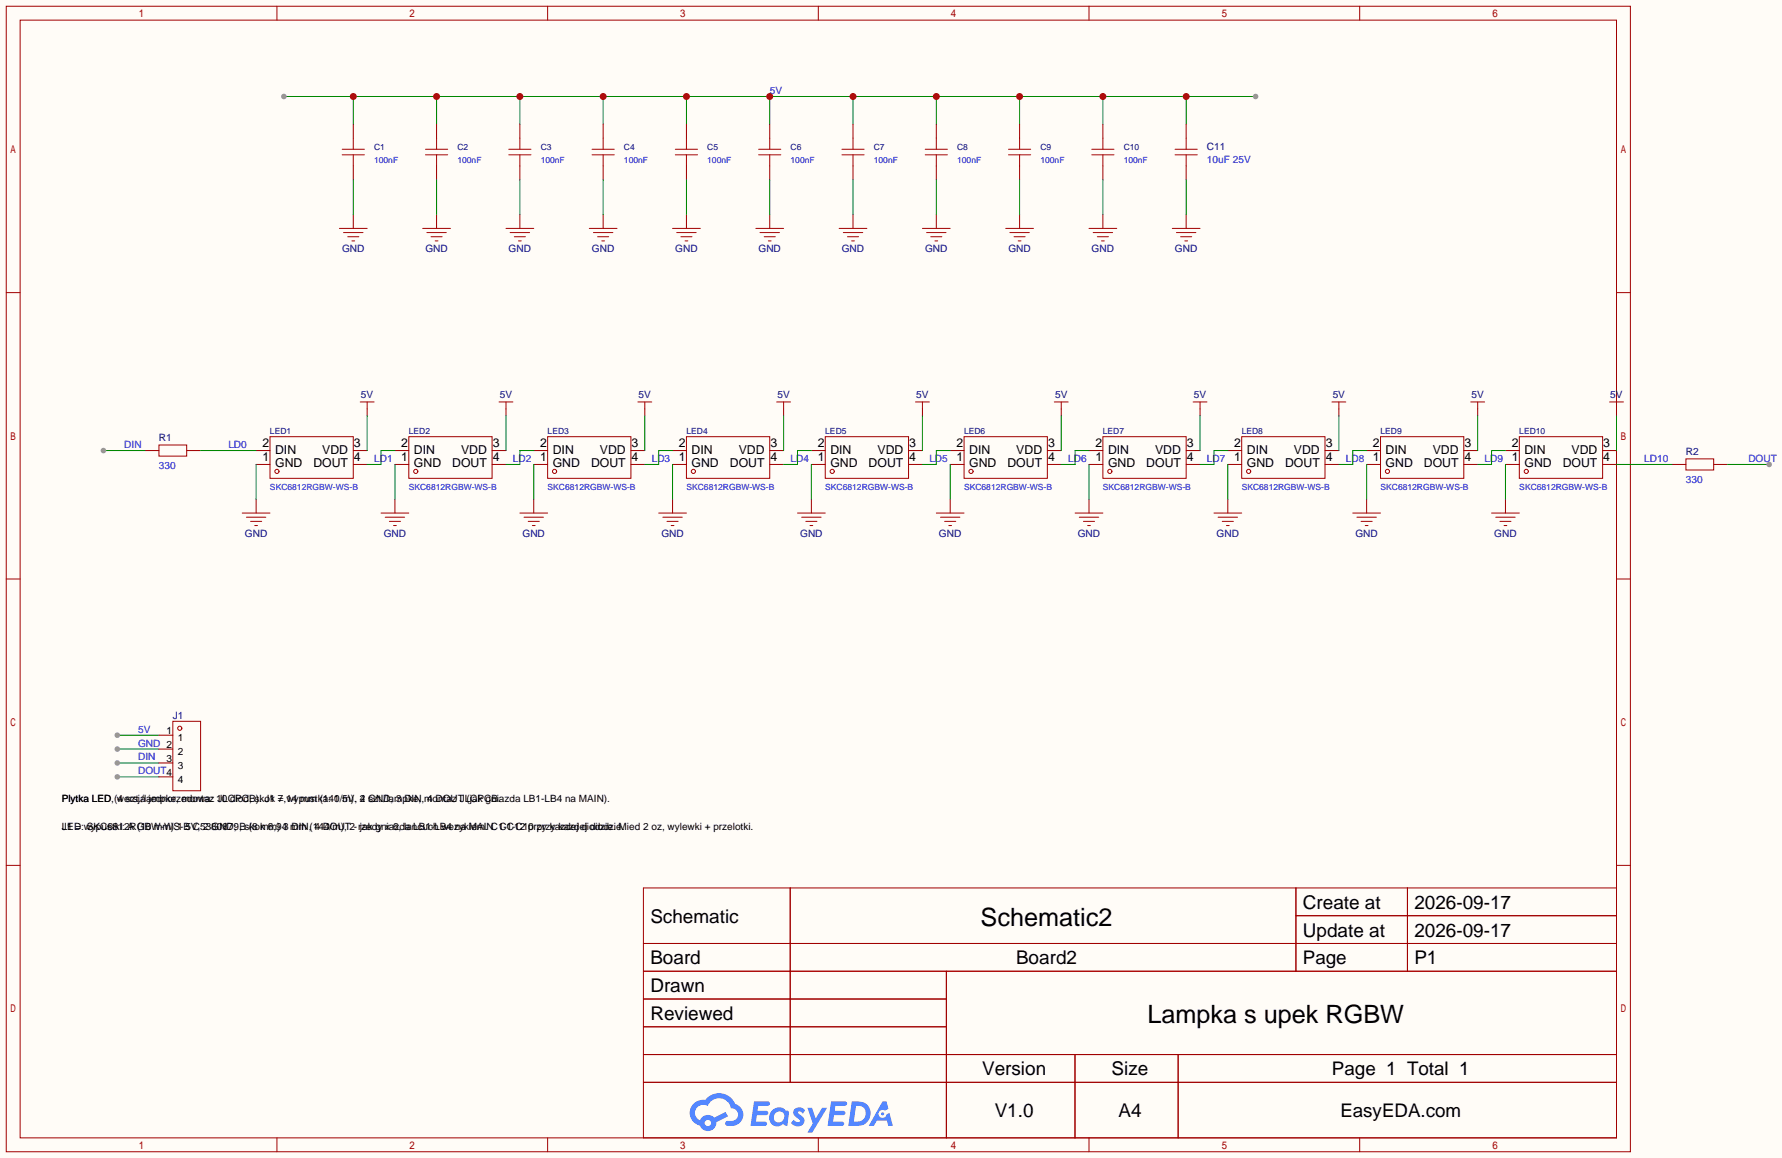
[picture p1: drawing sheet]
<svg xmlns="http://www.w3.org/2000/svg" width="326mm" height="212mm" viewBox="0 0 326 212" stroke-linecap="round" stroke-linejoin="round" font-family="sans-serif">
<path d="M0 0h326.1v211.8h-326.1z" fill="#fffcf7"/>
<g fill="none" stroke="#a10000" stroke-width=".18">
<path d="M1.1 1.1h297.2v209.6h-297.2zM3.7 3.7h292.1v204.5h-292.1zM50.7 1.1v2.6M100.2 1.1v2.6M149.7 1.1v2.6M199.3 1.1v2.6M248.8 1.1v2.6M1.1 53.5h2.6M295.8 53.5h2.5M1.1 105.9h2.6M295.8 105.9h2.5M1.1 158.3h2.6"/>
<path d="M295.8 158.3h2.5M117.7 162.4h178.1v45.8h-178.1zM117.7 172.6h178.1M117.7 177.7h178.1M144.6 162.4v35.6M173.2 177.7v30.5M237.1 162.4v15.3M237.1 167.5h58.7M257.5 162.4v15.3M117.7 182.8h55.5M117.7 192.9h178.1M117.7 187.8h55.5"/>
<path d="M117.7 198h178.1M196.7 192.9v15.3M215.6 192.9v15.3M50.7 208.2v2.5M100.2 208.2v2.5M149.7 208.2v2.5M199.3 208.2v2.5M248.8 208.2v2.5"/>
</g>
<g fill="#5487ff">
<path d="M145.5 202.8a1.3 1.3 0 0 1 1.8 .3l-.4 .6a.54 .54 0 0 0-.9-.2l.1 .2a1.58 1.58 0 0 1 1.1 1.6 1.43 1.43 0 0 1-2.5 .1l.5-.6a.64 .64 0 0 0 .5 .5 .64 .64 0 0 0 .7-.3l-.2-.2a1.6 1.6 0 0 1-1-1.6z"/>
<path d="M147.7 202.7h.9l.7 1.9 1.1-1.9h.9l-2.7 4.5h-.9l1-1.7z"/>
<path d="M138 201.5h1.6a1.31 1.31 0 0 1 1.2 .2 .4 .4 0 0 1-.3 .6h-1.8l-.1 .9h1.6a.4 .4 0 0 1 .4 .4 .4 .4 0 0 1-.4 .4h-1.7l-.2 1.2h.8a1.23 1.23 0 0 1 1.2 .2 .39 .39 0 0 1-.3 .6h-2.7z"/>
<path d="M152.1 201.5h1.6a1.32 1.32 0 0 1 1.3 .2 .39 .39 0 0 1-.4 .6h-1.7l-.2 .9h1.7a.4 .4 0 0 1 .3 .4 .4 .4 0 0 1-.4 .4h-1.7l-.2 1.2h.8a1.23 1.23 0 0 1 1.2 .2 .39 .39 0 0 1-.3 .6h-2.7z"/>
<path d="M161.5 201.5h.7l.4 1.3-.7 .4a.75 .75 0 0 0-1.1 .3 .75 .75 0 0 0 .5 1 .75 .75 0 0 0 .9-.6l.6-.3 .6 2.4h-.9l-.2-1h-1.9l-.5 1h-.9z"/>
<path d="M155.9 201.5l-.7 4.5h1.5a2.27 2.27 0 0 0 2.6-2.3 2.27 2.27 0 0 0-2.7-2.2zM156.6 202.3a1.5 1.5 0 0 1 1.8 1.5 1.5 1.5 0 0 1-1.9 1.4h-.3z"/>
<path d="M141.3 203.1a1.62 1.62 0 0 0-.4 2.1 1.62 1.62 0 0 0 2 .7l.4-.3 .3 .3 .5 .1 .3-2.5-.2-.3h-.4a1.58 1.58 0 0 0-2.5-.1zM141.9 203.6a.99 .99 0 0 1 1.6 .3 .99 .99 0 0 1-.9 1.4 .94 .94 0 0 1-1-.5 .94 .94 0 0 1 .3-1.2z"/>
<path d="M126.9 201.9a2.37 2.37 0 0 0 1.2 4 1.54 1.54 0 0 0 1.7 1 1.54 1.54 0 0 0 1.3-1.6l2.1-1.1-.5-.8-2 1.1a1.57 1.57 0 0 0-2.6 .4 1.5 1.5 0 0 1-.8-2.1 1.5 1.5 0 0 1 2.2-.5 2.23 2.23 0 0 1 2.3-1.4 2.23 2.23 0 0 1 2 1.8 1.16 1.16 0 0 1 1.2 1.1 1.16 1.16 0 0 1-1 1.3h-.7a.47 .47 0 0 0-.6 .3 .47 .47 0 0 0 .4 .6 2.23 2.23 0 0 0 2.3-.7 2.23 2.23 0 0 0 .4-2.3 2.16 2.16 0 0 0-1.3-1.1 3.2 3.2 0 0 0-5.4-.7l-1.2 .1zM129 205.4a.58 .58 0 0 1 1.1 0 .58 .58 0 0 1-1.1 0z"/>
<circle cx="161.5" cy="203.8" r=".28"/>
</g>
<path d="M51.9 17.7h177.8M64.6 17.7v5M79.9 17.7v5M95.1 17.7v5M110.4 17.7v5M125.6 17.7v5M140.8 17.7v5M156.1 17.7v5M171.3 17.7v5M186.6 17.7v5M201.8 17.7v5M217 17.7v5" fill="none" stroke="#008700" stroke-width=".18"/>
<g fill="#c00">
<circle cx="217" cy="17.7" r=".63"/>
<circle cx="201.8" cy="17.7" r=".63"/>
<circle cx="186.6" cy="17.7" r=".63"/>
<circle cx="171.3" cy="17.7" r=".63"/>
<circle cx="156.1" cy="17.7" r=".63"/>
<circle cx="140.8" cy="17.7" r=".63"/>
<circle cx="125.6" cy="17.7" r=".63"/>
<circle cx="110.4" cy="17.7" r=".63"/>
<circle cx="95.1" cy="17.7" r=".63"/>
<circle cx="79.9" cy="17.7" r=".63"/>
<circle cx="64.6" cy="17.7" r=".63"/>
</g>
<g fill="#999">
<circle cx="229.7" cy="17.7" r=".51"/>
<circle cx="51.9" cy="17.7" r=".51"/>
</g>
<g fill="none" stroke="#a10000" stroke-width=".18">
<path d="M62.6 27.3h4.1M62.6 28.3h4.1M64.6 25.3v2M64.6 28.3v2.1M77.9 27.3h4M77.9 28.3h4M79.9 25.3v2M79.9 28.3v2.1M93.1 27.3h4.1M93.1 28.3h4.1M95.1 25.3v2M95.1 28.3v2.1"/>
<path d="M108.3 27.3h4.1M108.3 28.3h4.1M110.4 25.3v2M110.4 28.3v2.1M123.6 27.3h4M123.6 28.3h4M125.6 25.3v2M125.6 28.3v2.1M138.8 27.3h4.1M138.8 28.3h4.1M140.8 25.3v2M140.8 28.3v2.1"/>
<path d="M154.1 27.3h4M154.1 28.3h4M156.1 25.3v2M156.1 28.3v2.1M169.3 27.3h4.1M169.3 28.3h4.1M171.3 25.3v2M171.3 28.3v2.1M184.5 27.3h4.1M184.5 28.3h4.1M186.6 25.3v2M186.6 28.3v2.1"/>
<path d="M199.8 27.3h4M199.8 28.3h4M201.8 25.3v2M201.8 28.3v2.1M215 27.3h4.1M215 28.3h4.1M217 25.3v2M217 28.3v2.1M62.1 41.8h5.1M62.9 42.5h3.5M63.6 43.3h2.1M64.4 44.1h.5"/>
<path d="M77.3 41.8h5.1M78.1 42.5h3.6M78.9 43.3h2M79.6 44.1h.5M92.6 41.8h5.1M93.3 42.5h3.6M94.1 43.3h2M94.9 44.1h.5M107.8 41.8h5.1M108.6 42.5h3.5M109.3 43.3h2.1M110.1 44.1h.5"/>
<path d="M123.1 41.8h5M123.8 42.5h3.6M124.6 43.3h2M125.3 44.1h.6M138.3 41.8h5.1M139.1 42.5h3.5M139.8 43.3h2.1M140.6 44.1h.5M153.5 41.8h5.1M154.3 42.5h3.6M155.1 43.3h2M155.8 44.1h.5"/>
<path d="M168.8 41.8h5.1M169.5 42.5h3.6M170.3 43.3h2M171.1 44.1h.5M184 41.8h5.1M184.8 42.5h3.5M185.5 43.3h2.1M186.3 44.1h.5M199.3 41.8h5M200 42.5h3.6M200.8 43.3h2M201.5 44.1h.6"/>
<path d="M214.5 41.8h5.1M215.3 42.5h3.5M216 43.3h2.1M216.8 44.1h.5M49.4 79.9h15.2v7.6h-15.2zM65.9 73.5h2.6M67.2 73.5v1.3M74.8 79.9h15.2v7.6h-15.2zM91.3 73.5h2.6M92.6 73.5v1.3M100.2 79.9h15.2v7.6h-15.2zM116.7 73.5h2.6"/>
<path d="M118 73.5v1.3M125.6 79.9h15.2v7.6h-15.2zM142.1 73.5h2.6M143.4 73.5v1.3M151 79.9h15.2v7.6h-15.2zM167.5 73.5h2.6M168.8 73.5v1.3M176.4 79.9h15.2v7.6h-15.2zM192.9 73.5h2.6M194.2 73.5v1.3M201.8 79.9h15.2v7.6h-15.2zM218.3 73.5h2.6"/>
<path d="M219.6 73.5v1.3M227.2 79.9h15.2v7.6h-15.2zM243.7 73.5h2.6M245 73.5v1.3M252.6 79.9h15.2v7.6h-15.2zM269.1 73.5h2.6M270.4 73.5v1.3M278 79.9h15.2v7.6h-15.2zM294.5 73.5h2.6M295.8 73.5v1.3M29.1 81.4h5.1v2h-5.1zM44.3 93.9h5.1"/>
<path d="M45.1 94.6h3.5M45.8 95.4h2.1M46.6 96.1h.5M69.7 93.9h5.1M70.5 94.6h3.5M71.2 95.4h2.1M72 96.1h.5M95.1 93.9h5.1M95.9 94.6h3.5M96.6 95.4h2.1M97.4 96.1h.5M120.5 93.9h5.1"/>
<path d="M121.3 94.6h3.5M122 95.4h2.1M122.8 96.1h.5M145.9 93.9h5.1M146.7 94.6h3.5M147.4 95.4h2.1M148.2 96.1h.5M171.3 93.9h5.1M172.1 94.6h3.5M172.8 95.4h2.1M173.6 96.1h.5M196.7 93.9h5.1"/>
<path d="M197.5 94.6h3.5M198.2 95.4h2.1M199 96.1h.5M222.1 93.9h5.1M222.9 94.6h3.5M223.6 95.4h2.1M224.4 96.1h.5M247.5 93.9h5.1M248.3 94.6h3.5M249 95.4h2.1M249.8 96.1h.5M272.9 93.9h5.1"/>
<path d="M273.7 94.6h3.5M274.4 95.4h2.1M275.2 96.1h.5"/>
<circle cx="50.7" cy="86.2" r=".38"/>
<circle cx="76.1" cy="86.2" r=".38"/>
<circle cx="101.5" cy="86.2" r=".38"/>
<circle cx="126.9" cy="86.2" r=".38"/>
<circle cx="152.3" cy="86.2" r=".38"/>
<circle cx="177.7" cy="86.2" r=".38"/>
<circle cx="203.1" cy="86.2" r=".38"/>
<circle cx="228.5" cy="86.2" r=".38"/>
<circle cx="253.9" cy="86.2" r=".38"/>
<circle cx="279.3" cy="86.2" r=".38"/>
</g>
<g fill="none" stroke="#870000" stroke-width=".18">
<path d="M64.6 22.7v2.6M64.6 30.4v2.5M64.6 39.2v2.6M79.9 22.7v2.6M79.9 30.4v2.5M79.9 39.2v2.6M95.1 22.7v2.6M95.1 30.4v2.5M95.1 39.2v2.6M110.4 22.7v2.6M110.4 30.4v2.5M110.4 39.2v2.6"/>
<path d="M125.6 22.7v2.6M125.6 30.4v2.5M125.6 39.2v2.6M140.8 22.7v2.6M140.8 30.4v2.5M140.8 39.2v2.6M156.1 22.7v2.6M156.1 30.4v2.5M156.1 39.2v2.6M171.3 22.7v2.6M171.3 30.4v2.5M171.3 39.2v2.6"/>
<path d="M186.6 22.7v2.6M186.6 30.4v2.5M186.6 39.2v2.6M201.8 22.7v2.6M201.8 30.4v2.5M201.8 39.2v2.6M217 22.7v2.6M217 30.4v2.5M217 39.2v2.6M67.2 74.8v1.3M92.6 74.8v1.3M118 74.8v1.3"/>
<path d="M143.4 74.8v1.3M168.8 74.8v1.3M194.2 74.8v1.3M219.6 74.8v1.3M245 74.8v1.3M270.4 74.8v1.3M295.8 74.8v1.3M26.5 82.4h2.6M34.2 82.4h2.5M46.9 85h2.5M46.9 82.4h2.5M46.9 91.3v2.6"/>
<path d="M64.6 85h2.6M64.6 82.4h2.6M72.3 85h2.5M72.3 82.4h2.5M72.3 91.3v2.6M90 85h2.6M90 82.4h2.6M97.7 85h2.5M97.7 82.4h2.5M97.7 91.3v2.6M115.4 85h2.6M115.4 82.4h2.6"/>
<path d="M123.1 85h2.5M123.1 82.4h2.5M123.1 91.3v2.6M140.8 85h2.6M140.8 82.4h2.6M148.5 85h2.5M148.5 82.4h2.5M148.5 91.3v2.6M166.2 85h2.6M166.2 82.4h2.6M173.9 85h2.5M173.9 82.4h2.5"/>
<path d="M173.9 91.3v2.6M191.6 85h2.6M191.6 82.4h2.6M199.3 85h2.5M199.3 82.4h2.5M199.3 91.3v2.6M217 85h2.6M217 82.4h2.6M224.7 85h2.5M224.7 82.4h2.5M224.7 91.3v2.6M242.4 85h2.6"/>
<path d="M242.4 82.4h2.6M250.1 85h2.5M250.1 82.4h2.5M250.1 91.3v2.6M267.8 85h2.6M267.8 82.4h2.6M275.5 85h2.5M275.5 82.4h2.5M275.5 91.3v2.6M293.2 85h2.6M293.2 82.4h2.6"/>
</g>
<g fill="none" stroke="#008700" stroke-width=".18">
<path d="M64.6 32.9v6.3M79.9 32.9v6.3M95.1 32.9v6.3M110.4 32.9v6.3M125.6 32.9v6.3M140.8 32.9v6.3M156.1 32.9v6.3M171.3 32.9v6.3M186.6 32.9v6.3M201.8 32.9v6.3M217 32.9v6.3M67.2 76.1v6.3"/>
<path d="M92.6 76.1v6.3M118 76.1v6.3M143.4 76.1v6.3M168.8 76.1v6.3M194.2 76.1v6.3M219.6 76.1v6.3M245 76.1v6.3M270.4 76.1v6.3M295.8 76.1v6.3M18.9 82.4h7.6M36.7 82.4h10.2M46.9 85v6.3"/>
<path d="M72.3 85v6.3M72.3 82.4h-2.6v2.6h-2.5M97.7 82.4h-2.6v2.6h-2.5M97.7 85v6.3M123.1 85v6.3M123.1 82.4h-2.6v2.6h-2.5M148.5 85v6.3M148.5 82.4h-2.6v2.6h-2.5M173.9 82.4h-2.6v2.6h-2.5M173.9 85v6.3M199.3 85v6.3M199.3 82.4h-2.6v2.6h-2.5"/>
<path d="M224.7 85v6.3M224.7 82.4h-2.6v2.6h-2.5M250.1 85v6.3M250.1 82.4h-2.6v2.6h-2.5M275.5 85v6.3M275.5 82.4h-2.6v2.6h-2.5"/>
</g>
<circle cx="18.9" cy="82.4" r=".51" fill="#999"/>
<path d="M305.9 85h2.6M313.6 85h2.5" fill="none" stroke="#870000" stroke-width=".18"/>
<path d="M308.5 83.9h5.1v2.1h-5.1z" fill="none" stroke="#a10000" stroke-width=".18"/>
<path d="M295.8 85h10.1M316.1 85h7.6" fill="none" stroke="#008700" stroke-width=".18"/>
<circle cx="323.7" cy="85" r=".51" fill="#999"/>
<path d="M21.5 134.5h7.6" fill="none" stroke="#008700" stroke-width=".18"/>
<circle cx="21.5" cy="134.5" r=".51" fill="#999"/>
<path d="M21.5 137h7.6" fill="none" stroke="#008700" stroke-width=".18"/>
<circle cx="21.5" cy="137" r=".51" fill="#999"/>
<path d="M21.5 139.6h7.6" fill="none" stroke="#008700" stroke-width=".18"/>
<circle cx="21.5" cy="139.6" r=".51" fill="#999"/>
<path d="M21.5 142.1h7.6" fill="none" stroke="#008700" stroke-width=".18"/>
<circle cx="21.5" cy="142.1" r=".51" fill="#999"/>
<g fill="none" stroke="#a10000" stroke-width=".18">
<path d="M31.6 132h5.1v12.7h-5.1z"/>
<circle cx="32.9" cy="133.2" r=".38"/>
</g>
<path d="M29.1 134.5h2.5M29.1 137h2.5M29.1 139.6h2.5M29.1 142.1h2.5" fill="none" stroke="#870000" stroke-width=".18"/>
<g font-size="4.6">
<text x="179.4" y="169.4">Schematic2</text>
<text x="210" y="187.1">Lampka s upek RGBW</text>
</g>
<g font-size="3.5">
<text x="238.4" y="166.2">Create at</text>
<text x="258.8" y="166.2">2026-09-17</text>
<text x="119" y="168.8">Schematic</text>
<text x="238.4" y="171.3">Update at</text>
<text x="258.8" y="171.3">2026-09-17</text>
<text x="119" y="176.4">Board</text>
<text x="185.9" y="176.4">Board2</text>
<text x="258.8" y="176.4">P1</text>
<text x="119" y="181.5">Drawn</text>
<text x="119" y="186.6">Reviewed</text>
<text x="179.7" y="196.7">Version</text>
<text x="203.4" y="196.7">Size</text>
<text x="182" y="204.3">V1.0</text>
<text x="204.7" y="204.3">A4</text>
</g>
<g font-size="3.4">
<text x="238.4" y="176.4">Page</text>
<text x="243.7" y="196.7">Page 1 Total 1</text>
<text x="245.3" y="204.3">EasyEDA.com</text>
</g>
<g font-size="2.2">
<text x="48" y="81.7">2</text>
<text x="50.3" y="83">DIN</text>
<text x="59" y="83">VDD</text>
<text x="64.8" y="81.7">3</text>
<text x="73.4" y="81.7">2</text>
<text x="75.7" y="83">DIN</text>
<text x="84.4" y="83">VDD</text>
<text x="90.2" y="81.7">3</text>
<text x="98.8" y="81.7">2</text>
<text x="101.1" y="83">DIN</text>
<text x="109.8" y="83">VDD</text>
<text x="115.6" y="81.7">3</text>
<text x="124.2" y="81.7">2</text>
<text x="126.5" y="83">DIN</text>
<text x="135.2" y="83">VDD</text>
<text x="141" y="81.7">3</text>
<text x="149.6" y="81.7">2</text>
<text x="151.9" y="83">DIN</text>
<text x="160.6" y="83">VDD</text>
<text x="166.4" y="81.7">3</text>
<text x="175" y="81.7">2</text>
<text x="177.3" y="83">DIN</text>
<text x="186" y="83">VDD</text>
<text x="191.8" y="81.7">3</text>
<text x="200.4" y="81.7">2</text>
<text x="202.7" y="83">DIN</text>
<text x="211.4" y="83">VDD</text>
<text x="217.2" y="81.7">3</text>
<text x="225.8" y="81.7">2</text>
<text x="228.1" y="83">DIN</text>
<text x="236.8" y="83">VDD</text>
<text x="242.6" y="81.7">3</text>
<text x="251.2" y="81.7">2</text>
<text x="253.5" y="83">DIN</text>
<text x="262.2" y="83">VDD</text>
<text x="268" y="81.7">3</text>
<text x="276.6" y="81.7">2</text>
<text x="278.9" y="83">DIN</text>
<text x="287.6" y="83">VDD</text>
<text x="293.4" y="81.7">3</text>
<text x="48" y="84.2">1</text>
<text x="50.3" y="85.5">GND</text>
<text x="57.3" y="85.5">DOUT</text>
<text x="64.8" y="84.2">4</text>
<text x="73.4" y="84.2">1</text>
<text x="75.7" y="85.5">GND</text>
<text x="82.7" y="85.5">DOUT</text>
<text x="90.2" y="84.2">4</text>
<text x="98.8" y="84.2">1</text>
<text x="101.1" y="85.5">GND</text>
<text x="108.1" y="85.5">DOUT</text>
<text x="115.6" y="84.2">4</text>
<text x="124.2" y="84.2">1</text>
<text x="126.5" y="85.5">GND</text>
<text x="133.5" y="85.5">DOUT</text>
<text x="141" y="84.2">4</text>
<text x="149.6" y="84.2">1</text>
<text x="151.9" y="85.5">GND</text>
<text x="158.9" y="85.5">DOUT</text>
<text x="166.4" y="84.2">4</text>
<text x="175" y="84.2">1</text>
<text x="177.3" y="85.5">GND</text>
<text x="184.3" y="85.5">DOUT</text>
<text x="191.8" y="84.2">4</text>
<text x="200.4" y="84.2">1</text>
<text x="202.7" y="85.5">GND</text>
<text x="209.7" y="85.5">DOUT</text>
<text x="217.2" y="84.2">4</text>
<text x="225.8" y="84.2">1</text>
<text x="228.1" y="85.5">GND</text>
<text x="235.1" y="85.5">DOUT</text>
<text x="242.6" y="84.2">4</text>
<text x="251.2" y="84.2">1</text>
<text x="253.5" y="85.5">GND</text>
<text x="260.5" y="85.5">DOUT</text>
<text x="268" y="84.2">4</text>
<text x="276.6" y="84.2">1</text>
<text x="278.9" y="85.5">GND</text>
<text x="285.9" y="85.5">DOUT</text>
<text x="293.4" y="84.2">4</text>
</g>
<g font-size="1.8" fill="#00f">
<text x="140.8" y="17.2">5V</text>
<text x="220.9" y="29.9">10uF 25V</text>
<text x="22.7" y="82">DIN</text>
<text x="41.8" y="82">LD0</text>
<text x="29.1" y="85.8">330</text>
<text x="68.5" y="84.5">LD1</text>
<text x="93.9" y="84.5">LD2</text>
<text x="119.3" y="84.5">LD3</text>
<text x="144.7" y="84.5">LD4</text>
<text x="170.1" y="84.5">LD5</text>
<text x="195.5" y="84.5">LD6</text>
<text x="220.9" y="84.5">LD7</text>
<text x="246.3" y="84.5">LD8</text>
<text x="271.7" y="84.5">LD9</text>
<text x="300.9" y="84.5">LD10</text>
<text x="308.5" y="88.3">330</text>
<text x="319.9" y="84.5">DOUT</text>
<text x="25.3" y="134">5V</text>
<text x="25.3" y="136.6">GND 2</text>
<text x="25.3" y="139.1">DIN</text>
<text x="25.3" y="141.7">DOUT4</text>
</g>
<g font-size="1.8" fill="#000080">
<text x="220.9" y="27.4">C11</text>
<text x="62.6" y="46.1">GND</text>
<text x="77.8" y="46.1">GND</text>
<text x="93.1" y="46.1">GND</text>
<text x="108.3" y="46.1">GND</text>
<text x="123.5" y="46.1">GND</text>
<text x="138.8" y="46.1">GND</text>
<text x="154" y="46.1">GND</text>
<text x="169.3" y="46.1">GND</text>
<text x="184.5" y="46.1">GND</text>
<text x="199.7" y="46.1">GND</text>
<text x="215" y="46.1">GND</text>
<text x="66.1" y="72.8">5V</text>
<text x="91.5" y="72.8">5V</text>
<text x="116.9" y="72.8">5V</text>
<text x="142.3" y="72.8">5V</text>
<text x="167.7" y="72.8">5V</text>
<text x="193.1" y="72.8">5V</text>
<text x="218.5" y="72.8">5V</text>
<text x="243.9" y="72.8">5V</text>
<text x="269.3" y="72.8">5V</text>
<text x="294.7" y="72.8">5V</text>
<text x="29.1" y="80.7">R1</text>
<text x="308.5" y="83.2">R2</text>
<text x="44.8" y="98.2">GND</text>
<text x="70.2" y="98.2">GND</text>
<text x="95.6" y="98.2">GND</text>
<text x="121" y="98.2">GND</text>
<text x="146.4" y="98.2">GND</text>
<text x="171.8" y="98.2">GND</text>
<text x="197.2" y="98.2">GND</text>
<text x="222.6" y="98.2">GND</text>
<text x="248" y="98.2">GND</text>
<text x="273.4" y="98.2">GND</text>
<text x="31.6" y="131.5">J1</text>
</g>
<g font-size="1.8">
<text x="30.5" y="134.3">1</text>
<text x="32.6" y="135.5">1</text>
<text x="30.5" y="139.3">3</text>
<text x="32.6" y="138.1">2</text>
<text x="32.6" y="140.6">3</text>
<text x="32.6" y="143.2">4</text>
<text x="11.3" y="146.7">Plytka LED (4 szt./lampke, montaz JLCPCB). J1 = wypustka: 1 5V, 2 GND, 3 DIN, 4 DOUT (jak gniazda LB1-LB4 na MAIN).</text>
<text x="11.3" y="146.7">Plytka LED, wersja jednorzedowa: 10 diod, skok 7,14 mm (140/m). 4 szt./lampke, montaz JLCPCB.</text>
<text x="11.3" y="151.8">LED: SKC6812RGBW-WS-B C5380879, skok 6,94 mm (144/m), 2 rzedy x 6, lancuch wezykiem. C1-C12 przy kazdej diodzie. Mied 2 oz, wylewki + przelotki.</text>
<text x="11.3" y="151.8">J1 = wypustki: A (10 mm) 1 5V, 2 GND; B (8 mm) 3 DIN, 4 DOUT - jak gniazda LB1-LB4 na MAIN. C1-C10 przy kazdej diodzie.</text>
</g>
<g font-size="1.6" fill="#00f">
<text x="68.5" y="29.9">100nF</text>
<text x="83.7" y="29.9">100nF</text>
<text x="98.9" y="29.9">100nF</text>
<text x="114.2" y="29.9">100nF</text>
<text x="129.4" y="29.9">100nF</text>
<text x="144.7" y="29.9">100nF</text>
<text x="159.9" y="29.9">100nF</text>
<text x="175.1" y="29.9">100nF</text>
<text x="190.4" y="29.9">100nF</text>
<text x="205.6" y="29.9">100nF</text>
<text x="49.4" y="89.6">SKC6812RGBW-WS-B</text>
<text x="74.8" y="89.6">SKC6812RGBW-WS-B</text>
<text x="100.2" y="89.6">SKC6812RGBW-WS-B</text>
<text x="125.6" y="89.6">SKC6812RGBW-WS-B</text>
<text x="151" y="89.6">SKC6812RGBW-WS-B</text>
<text x="176.4" y="89.6">SKC6812RGBW-WS-B</text>
<text x="201.8" y="89.6">SKC6812RGBW-WS-B</text>
<text x="227.2" y="89.6">SKC6812RGBW-WS-B</text>
<text x="252.6" y="89.6">SKC6812RGBW-WS-B</text>
<text x="278" y="89.6">SKC6812RGBW-WS-B</text>
</g>
<g font-size="1.6" fill="#000080">
<text x="68.5" y="27.4">C1</text>
<text x="83.7" y="27.4">C2</text>
<text x="98.9" y="27.4">C3</text>
<text x="114.2" y="27.4">C4</text>
<text x="129.4" y="27.4">C5</text>
<text x="144.7" y="27.4">C6</text>
<text x="159.9" y="27.4">C7</text>
<text x="175.1" y="27.4">C8</text>
<text x="190.4" y="27.4">C9</text>
<text x="205.6" y="27.4">C10</text>
<text x="49.4" y="79.4">LED1</text>
<text x="74.8" y="79.4">LED2</text>
<text x="100.2" y="79.4">LED3</text>
<text x="125.6" y="79.4">LED4</text>
<text x="151" y="79.4">LED5</text>
<text x="176.4" y="79.4">LED6</text>
<text x="201.8" y="79.4">LED7</text>
<text x="227.2" y="79.4">LED8</text>
<text x="252.6" y="79.4">LED9</text>
<text x="278" y="79.4">LED10</text>
</g>
</svg>
